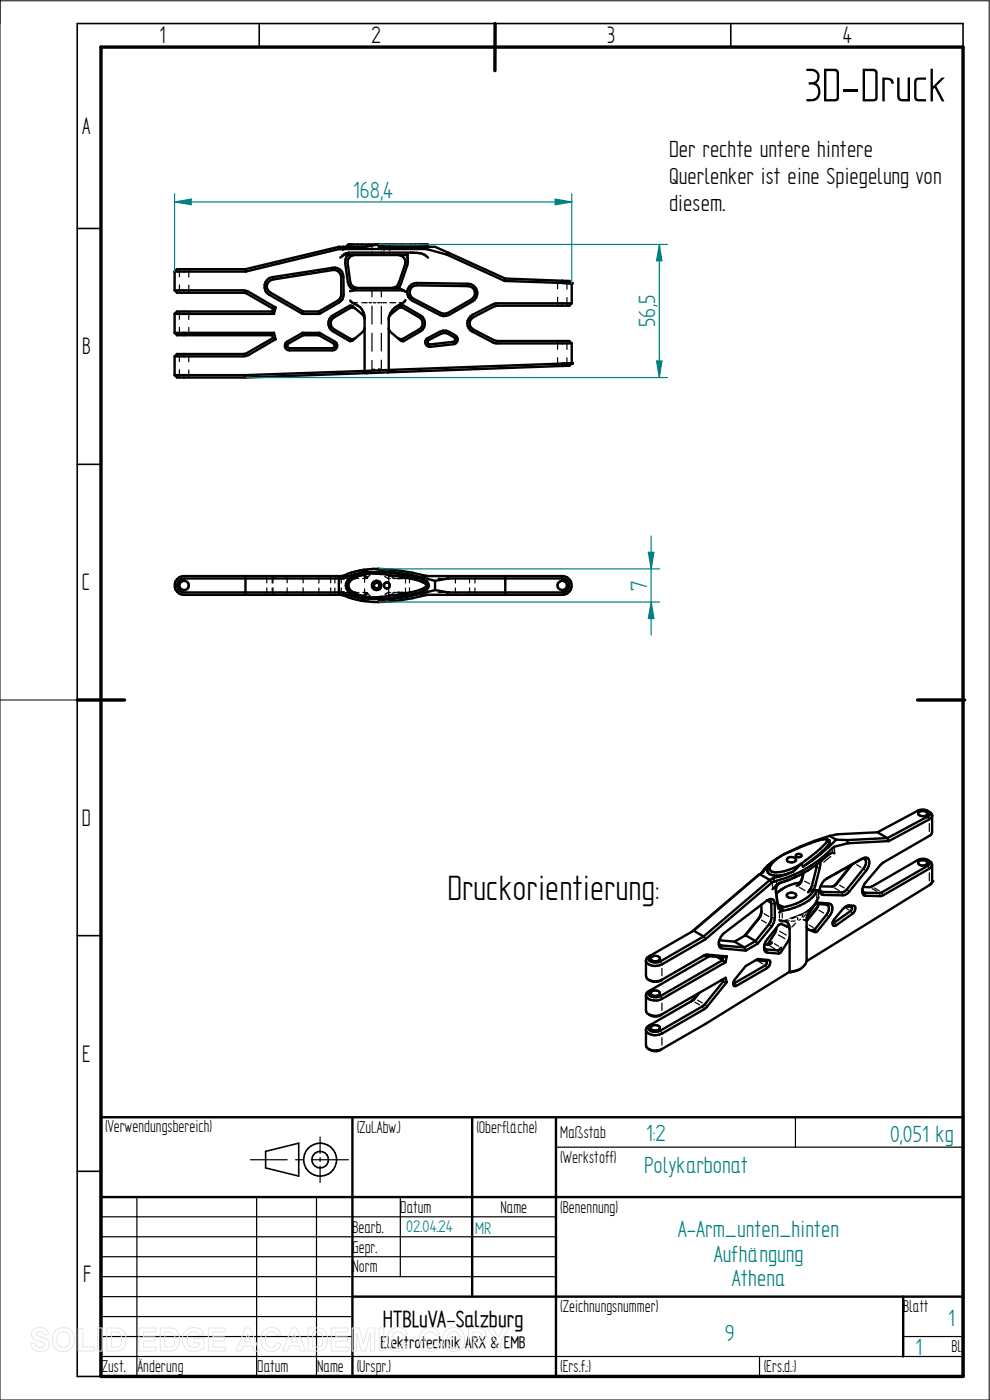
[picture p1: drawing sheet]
<svg xmlns="http://www.w3.org/2000/svg" width="210mm" height="297mm" viewBox="0 0 210 297" stroke-linecap="round" stroke-linejoin="round" font-family="sans-serif">
<path d="M0 0v297h209.8v-296.8h-209.8M0 148.5h16.4" fill="none" stroke="#000" stroke-width=".21"/>
<g fill="none" stroke="#000" stroke-width=".34">
<path d="M55 5v5M105 5v5M155 5v5M204.3 10v-5h-187.9v287h5M16.4 48.5h5M16.4 98.5h5M16.4 148.5h5M16.4 198.5h5M16.4 248.5h5M56.3 244.3l7.1-1.8v7l-7.1-1.7z"/>
<circle cx="67.9" cy="246" r="3.5"/>
<circle cx="67.9" cy="246" r="1.76"/>
</g>
<path d="M21.4 10h182.9v282h-182.9zM105 5v10M16.4 148.5h10M194.6 148.5h10" fill="none" stroke="#000" stroke-width=".72"/>
<g fill="none" stroke="#000" stroke-width=".51">
<path d="M37 57.6h15.1M37 57.6v4M52.1 57.1h-14.6l-.5 .5M52.1 57.1v.5M71.9 52.4l-19.8 4.7M71.9 52.4l.1 .4M71.9 52.4h5.5M72 52.8l-19.9 4.8M72 52.8l.7 .1M72.7 52.9l17.5-.1 4.6 1.2M72.9 52.4l-.2 .5M73.7 53.7l-.4 1.4-.1 .8 .6 4 .6 1.1 .6 .4-.7 .4 .7-.2h10.3l.7 .2-1.4-.7-9.5-.1"/>
<path d="M73.7 54.1h12.7l.1-.4-.1 2.6-1.4 3.9-.2 .6-.5 .3M73.7 53.7l-1.5 1M73.7 53.7l.3-.1h13.5a3.8 3.8 0 0 1 3.3 1.1M73.9 51.9l-.5 .5M74 51.9h16.5l.5 .5M75.2 54.1a1.52 1.52 0 0 0-1.5 1.7l.6 4a1.56 1.56 0 0 0 1.5 1.3M79.9 51.9l-2.4 .5 2.8-.5v.5h12l2.9 1.2M84.5 54.1a1.52 1.52 0 0 1 1.4 2l-1.3 4a1.41 1.41 0 0 1-1.5 1M94.8 54l12.3 5.6M95.2 53.6l12 5.5M95.2 53.6l-.4 .4M107.1 59.6l12.2 .4"/>
<path d="M107.2 59.1l12.1 .5M107.2 59.1l-.1 .5M119.3 59.6h1.5l.5 .5v4.2M119.3 59.6v.4M37 70.6h21.1M37 66.6h21.1M37 79.6h15M37 61.6l15.2 .1 6.3 3.5M37 61.6l.5 .5h14.5l5.9 3.4M37 70.6l.5 .5h20.2M37 79.6l.5 .5h14.6M37 66.6v4"/>
<path d="M37 75.6v4M52 79.6l.1 .5M57.7 66.1h-20.2l-.5 .5M57.7 71.1l.2 .6M57.7 66.1l.4 .5M57.9 65.5l-.2 .6M57.9 71.7l-5.9 3.4h-14.5l-.5 .5M57.9 71.7l.6 .3M58.1 70.6l.4 1.4M58.1 70.6l-.4 .5M58.5 72l-6.3 3.5-15.2 .1M58.5 65.2l-.4 1.4"/>
<path d="M58.5 65.2l-.6 .3M64.2 70.6h3.6M64.2 66.6h3.6M64.2 66.6l-7.1-4.1a2.01 2.01 0 0 1-1-2.1 2.01 2.01 0 0 1 1.7-1.6l12.8-2a1.92 1.92 0 0 1 2.3 2v3.7a1.87 1.87 0 0 1-1 1.7l-4.1 2.4M64.2 70.6l-3.3 1.9a1 1 0 0 0-.5 1.1 1 1 0 0 0 1 .7h9.1a1 1 0 0 0 1-.7 1 1 0 0 0-.5-1.1l-3.2-1.9M64.2 70.6l.1 .5M64.3 66.1h3.3M64.3 71.1h3.3M64.3 71.1l-3.1 1.8-.3 .6 .5 .4h9.1l.5-.4-.2-.6-3.2-1.8M64.3 66.1l-6.9-4a1.47 1.47 0 0 1-.8-1.6 1.47 1.47 0 0 1 1.3-1.2l12.8-2a1.57 1.57 0 0 1 1.7 1.5v3.7l-.3 1-4.5 2.6M64.3 66.1l-.1 .5M67.6 66.1l.2 .5"/>
<path d="M67.8 70.6l-.2 .5M74.3 63.8l1.1 .7a3.1 3.1 0 0 1 1.9 3.1M75.4 65.5l-.9-.3-3.6 2.1a1.47 1.47 0 0 0 0 2.6l3.6 2.1 .9-.3M77.3 67.6l-.3-.8-2.1-1.8-.6-.2-3.6 2.1a1.97 1.97 0 0 0 0 3.4l3.6 2.1 .6-.2 2.1-1.8 .3-.8M77.3 78.7l-25.3 .9M77.3 67.6v11.1M77.3 78.7l.1 .3M77.5 78.9l.1 .1M77.7 79l.1 .2M77.8 79.2l-25.7 .9M82.5 78.5l-5.2 .2M82.5 78.5l-.2 .5"/>
<path d="M82.5 67.2l.3-.4 2.1-1.8 .6-.2 3.7 2.1a1.97 1.97 0 0 1 0 3.4l-3.7 2.1-.6-.2-2.1-1.8-.3-.8M82.5 67.2v11.3M84.4 65.4l.4-.2h.5l3.6 2.1a1.47 1.47 0 0 1 0 2.6l-3.6 2.1-.9-.2M86 63.7l-.3 .4-.9 .5a4 4 0 0 0-2.3 2.6M86.9 60.7l.9-.6 .6-.1 10.9 .2a2.01 2.01 0 0 1 1.9 1.5 2.01 2.01 0 0 1-.9 2.2l-5 2.9-1.3 .3-6.5-3.3a2 2 0 0 1-.6-3.1zM87.5 60.8l.9-.3 10.9 .2a1.5 1.5 0 0 1 1.4 1.1 1.5 1.5 0 0 1-.7 1.7l-5 2.9-.9 .1-6.4-3.1a1.53 1.53 0 0 1-.2-2.6zM90.5 71.9l3.5-1.8a3.8 3.8 0 0 1 3.1 1.7 1.03 1.03 0 0 1-.9 1.2l-4.9 .6a1 1 0 0 1-1-.6 1 1 0 0 1 .2-1.1zM90.8 72.3l3.3-1.6a3.4 3.4 0 0 1 2.5 1.1v.3l-.5 .4-4.8 .6a.5 .5 0 0 1-.5-.8zM119.3 60l1.9 .1M119.3 77.1v.5M119.3 77.6l-41.5 1.6M119.3 77.1l-36.8 1.4"/>
<path d="M121 77.1h-1.7M121.1 77.1h.1M121.3 64.3l-16.3 .1-4.8 2.4a2.02 2.02 0 0 0 0 3.6l4.8 2.4 16.3 .1M121.3 72.9v4.2l-.5 .5h-1.5M121.3 64.3l-.5 .6h-15.3l-.7 .1-4.3 2.3a1.49 1.49 0 0 0-.9 1.3 1.49 1.49 0 0 0 .9 1.3l4.3 2.3 .7 .1h15.3l.5 .6M52.1 122.2v4M72 122.2v4M72.8 122.2h-33.8a1.99 1.99 0 0 0-1.9 2 1.99 1.99 0 0 0 1.9 2l33.7 .1M72.8 122.2a18.2 18.2 0 0 1 9.7-1.4l5 .7 3.3 .7h28.5M72.8 122.2l.1 .5M72.9 122.7h-33.9a1.48 1.48 0 0 0-1.4 1.5 1.48 1.48 0 0 0 1.4 1.5h33.9M72.9 122.7l2.1-.8 2.4-.5a4.9 4.9 0 0 0-4 2.4 2.58 2.58 0 0 0 2.2 2.7l1.8 .5-2.4-.5-2.1-.8"/>
<path d="M72.9 125.7l-.2 .6M77.5 121.3l2.4 .3M79.5 123.7a.65 .65 0 0 0-.2 .7 .65 .65 0 0 0 .6 .4M79.9 121.6a7.8 7.8 0 0 0-5.6 1.7 1.43 1.43 0 0 0 .7 2.4l1.8 .7 3.1 .4M79.9 121.6l.4 .1M79.9 123.6l-.4 .1M79.9 126.8l-2.4 .2M80.3 126.7l-.4 .1M80.3 126.7v.5M80.3 121.2a40.5 40.5 0 0 1 12 2M80.3 121.2l5.3 .8 3.4 .7a2.07 2.07 0 0 1 2 1.5l-.2 .5-.5 .4-2 .8-2.7 .5-5.3 .8M80.3 121.2v.5l5 .7 3.7 .8a1.69 1.69 0 0 1 1.4 .8v.4a1.69 1.69 0 0 1-1.4 .8l-3.7 .8-5 .7"/>
<path d="M92.3 125.2l2.9 .5M92.3 123.2v2M92.3 125.2a40.5 40.5 0 0 1-12 2M94.8 122.2l.4 .5M95.2 125.7h24.1M95.2 122.7h24.1M95.2 125.7l-.4 .5M95.2 122.7l-2.9 .5M107.1 122.2l.1 .5v3l-.1 .5M119.3 122.2v.5M119.3 125.7v.5M119.3 122.7a1.48 1.48 0 0 1 1.5 1.5 1.48 1.48 0 0 1-1.5 1.5"/>
<path d="M119.3 122.2a1.99 1.99 0 0 1 2 2 1.99 1.99 0 0 1-2 2M119.3 126.2h-28.5a34.6 34.6 0 0 1-14.3 1.2l-3.8-1.1M175.5 178.2l-.3 .7-1.1 1.1-4.1 3.3M176 177.3l1.4 .8M176 177.3l-3.2 1.1-3.2 1.3-3.1 1.4M177.4 178.1l2.3 .1M177.4 178.1a35.8 35.8 0 0 1-7.1 5.8M179.7 178.2l.1 .7M179.8 178.9l-2.8 .7a28.1 28.1 0 0 1-12.7 7.4M186.1 176.6l2.2 1.2M186.1 176.6l-8.5 .4-1.6 .3M186.1 176.6l8.6-4.6a2.29 2.29 0 0 1 3 .9v3.6l-.2 .6-10.1 5.9-.6 .5-3.5 4.1a1.88 1.88 0 0 0 0 2.4l3.5 .1 .6-.2 9.7-5.6a.85 .85 0 0 0 .6-.8 .85 .85 0 0 0-.6-.8l-.3-.2"/>
<path d="M188.3 177.8l.3 .6M188.3 177.8l-8.6 .4M188.6 178.4l-8.8 .5M194.9 172.3a1.23 1.23 0 0 1 1.8 .3 1.16 1.16 0 0 1-1.9 .1zM196.8 173.2l-8.5 4.6M196.8 173.2l.3 .6M197 172.2l.2 .3v.3l-.4 .4M197.1 173.8l-8.5 4.6M197.7 173.1l-.2 .5-.4 .2M147.2 197.4l2.1 1.3M147.2 197.4l-9.2 5.3M149.3 198.7l-9.2 5.3a2.07 2.07 0 0 1-2.5-.4l-.1-.3 .5-.6"/>
<path d="M149.3 198.7l.3 .6M149.6 199.3l-9.2 5.3a2.84 2.84 0 0 1-3.3-.4 1.06 1.06 0 0 1 .9-1.5M152.5 200l.1 .3 .4 .3 4.9 .4M152.6 199.5l3.2 .3M155.8 199.8l2.1 1.2M158.2 198.4l2.1 1.2M158.2 198.4l-2.4 1.4M160.3 199.6l-2.4 1.4M160.3 199.6l.4 .6M161.2 185.5l-14.4 12.1M161.2 185.5l2.1 1.2M161.2 185.5l-14 11.9"/>
<path d="M161.2 185.5l.7-.5 .6-.9 1.6-1.5-.7 .7a1.27 1.27 0 0 0-.1 2.2 5.8 5.8 0 0 0 4.8-.5l-2.7 1-1.4 .3M161.5 191.9a3.5 3.5 0 0 1-.5 3l-2.8 3.5M161.5 193.2l-.3 1.2-3.3 4.2M162.7 191.1l-9 6.8a2.81 2.81 0 0 0-1.1 2.9l.3 .3 .3 .1 5 .5M162.7 191.1a.95 .95 0 0 1 1.6 .2l.1 3.4-.2 1-.5 .9-3 3.6M162.7 191.1l.4-.1 .5 .3v3.9l-.5 .9-2.8 3.5M163.3 186.7l-14 12M163.3 186.7l.4 .6M163.7 187.3l-14.1 12M163.7 199.9l-.4 .5h-1.1M164 186.3l-.7 .4M164 186.3l.3 .7"/>
<path d="M164.3 187l-.6 .3M164.6 188.8l.4 3a.7 .7 0 0 0 1.1 .5M164.7 196.9l-.3 1-1.6 2.5M164.9 182.1a10.2 10.2 0 0 0-3.5 3.2M165 182l-.9 .8a1.64 1.64 0 0 0-.7 1.8l.4 .4a8.2 8.2 0 0 0 5.9-1.6M165.2 187.5a2.03 2.03 0 0 0-.6 1.7l.5 3.5 .7 .3-.4 .6 .2-.2a13.3 13.3 0 0 0 7-3.3l.7-1M165.2 187.5l-.4 .2-.9 .9M165.4 195.2l.2 .2a1.53 1.53 0 0 1 1.9 1.7M165.6 192.5l.1 .1M166.1 181.4l-1.9 1.2M166.1 181.4l-.6 .3M166.1 188.5l-1.4 1"/>
<path d="M166.4 181.2l-.3 .2M166.4 181.2a42.9 42.9 0 0 1 8.5-3.2 .83 .83 0 0 1 1 .9l-.9 1.1-4.7 3.9M166.4 181.2l-.1 .1M167 182.2a1.27 1.27 0 0 1 1.9 .1 1.06 1.06 0 0 1-1 .7 1.06 1.06 0 0 1-1-.6zM167.1 189.6a1.24 1.24 0 0 1 1.8 .3 1.2 1.2 0 0 1-2 .2zM167.5 197.1l-.2-.5-1.5-.6-.6 .2-2.8 3.5-.3 1.1M167.5 198.8l-.2 .8-1.7 2.5-.4 .2-2.4-.2a.98 .98 0 0 1-.7-1.3M167.5 197.1v9.1M168.9 181.4a.6 .6 0 0 1 .6-.3 .6 .6 0 0 1 .5 .6 .61 .61 0 0 1-.7 .2 .61 .61 0 0 1-.4-.5zM169.7 187.2l-.3 .3M169.7 187.2a8.8 8.8 0 0 0-5 2.4M170 183.3l-1.8 1.7 1.5-1.6"/>
<path d="M170 183.3l-.3 .1M170 183.3l.3 .6M170.4 185.3l-.5 1.6-.2 .3M170.5 185.2a3.2 3.2 0 0 1-1.1 2.6l-.4 .1M170.6 185.1a24.5 24.5 0 0 1-5.3 2.3M171.2 194.7l2-3.2 2.7 .2a1.4 1.4 0 0 1 .3 2.3l-3.1 3.7-1.7-.5-.3-.5M171.2 194.7l-.1 9.2M171.8 193l-.6 1.7M172.6 188.8l1.1 .1h-.3M172.6 188.8a6.4 6.4 0 0 1-3.6 2.8l-3.3 1M173 191.7l2.3 .2a1.3 1.3 0 0 1 0 2.2l-2.3 2.9-.5 .3-.5 .1M173.3 183.3l-1 4.5-.9 1.5"/>
<path d="M173.6 191.8l-.2 .6-2.3 2.9M173.7 190.3a6.1 6.1 0 0 1-2.3 3M173.7 191.8l-.5 1-2.1 2.7M174.2 182.6l-.2 .5-.1 1-1 3.9-.2 .6-.5 .5 .4-.3M175.3 186.4a2.82 2.82 0 0 0-1.2 3.2l.6 .3h4.6l.9-.8 3.5-4.4a2.16 2.16 0 0 0 .4-2.6l-.7-.2-.4 .2-7.8 4.4M177 181l-.4-.1-.7 .4a27.1 27.1 0 0 1-10.7 6.2M178.8 192.8a2 2 0 0 1 2.6-.5 1.31 1.31 0 0 1-.6 1.5l-3.4 2.5-.5 .1a.92 .92 0 0 1 .1-1.4zM179.3 192.4h1.3l.2 .3-.3 .6-3.5 2.4-.2 .1-.2-.1M180.6 183.5l-3.8 4.5M180.8 183.3l-3.6 4.5-.7 .3-2.4-.1M182.7 182.3a.76 .76 0 0 1 .9 .2 .76 .76 0 0 1 0 .9l-.4 .9-3.5 4.4-.7 .5h-4.5l-.5-.2-.1-.4M183 188.2l2-.1 9.7-5.6a1.93 1.93 0 0 1 2.5 .3l-.1 .6-.3 .3-9.7 5.6-.5 .1h-3.1l-.5-.3-.1-.3"/>
<path d="M194.9 182.7a1.18 1.18 0 0 1 1.8 .3 1.05 1.05 0 0 1-1 .7 1.05 1.05 0 0 1-.9-.8zM197.7 183.5v3.6l-.3 .5-26.3 16.3M137 211.1v3.3a1.96 1.96 0 0 0 2.4 1.1l1-.3M137 203.8v3.2a1.86 1.86 0 0 0 2.4 1.2l1-.3M137 218.5v3.2a1.89 1.89 0 0 0 2.4 1.1l1-.3M137.6 207.9l1.2 .4 .9-.1 .7-.3M137.6 215.2a2.35 2.35 0 0 0 2.8 0M138 217.4a1.15 1.15 0 0 0-1 1.1M138.1 203.1a1.33 1.33 0 0 1 1.9 .1v.3a1.26 1.26 0 0 1-2-.1zM138.2 210.4a1.18 1.18 0 0 1 1.8 .3 1.05 1.05 0 0 1-1 .6 1.05 1.05 0 0 1-1-.7zM138.2 217.7a1.18 1.18 0 0 1 1.8 .4 1.16 1.16 0 0 1-2 .1zM148.1 210.8l-1.6 1.7"/>
<path d="M148.4 210.6l-1.5 1.7-8.9 5.1M149 202.9l.5-.1 3.9 .3M150.5 202.9l-12.5 7.2M152.1 203l1.2 .7M153 207.9l.4 .3M153.3 203.7l-13.2 7.6a2.07 2.07 0 0 1-2.5-.4l-.1-.2 .5-.6M153.3 207.8l.1 .4M153.3 203.7l.6 .4M153.4 203.1l-.1 .6M153.4 208.2l-4.1 5.1-9.2 5.4a1.93 1.93 0 0 1-2.5-.4l-.1-.3 .5-.6M153.4 208.2l.8 .2M153.9 204.1l-13.5 7.8a2.84 2.84 0 0 1-3.3-.4 1.02 1.02 0 0 1 .9-1.4"/>
<path d="M154.2 208.4l-4.5 5.5-9.3 5.4a2.84 2.84 0 0 1-3.3-.4l-.1-.4M154.2 208.4l-.3-1-13.5 7.8M154.2 202.9l-4.5-.3-9.3 5.3M154.2 202.9l-.3 1.2M154.2 202.9l-.8 .2M157.9 201l.3 .7M158.2 204.9l2.5-1.4 2.6 .3a1.29 1.29 0 0 1-.6 1.6l-6.4 3.7-.6 .1a1.06 1.06 0 0 1 .2-1.4zM160.3 203.7l2.2 .2 .2 .4-.4 .5-6.4 3.7-.3-.1M160.7 200.2l-2.5 1.5M162.1 200.8l.2 .5 .3 .1 2.4 .2 .7-.6M167.4 206.2h.2M167.5 206.2l-17.9 11.1-9.2 5.2"/>
<path d="M169.4 205.7l-1.9 .5M169.5 205.7l-1.8 .5M169.8 205.5l-.3 .2M171.1 203.9a2.92 2.92 0 0 1-1.7 1.8M21.4 237h182.9v55h-182.9zM74.8 237v55M100.2 237v38.1M117.9 237v55M137.6 222.5a2.35 2.35 0 0 0 2.8 0M21.4 254h182.9M74.8 275.1h129.5M191.6 275.1v12.7"/>
<circle cx="39.1" cy="124.2" r=".98"/>
<circle cx="79.9" cy="124.2" r=".62"/>
<circle cx="79.9" cy="124.2" r=".98"/>
<circle cx="82" cy="124.2" r=".63"/>
<circle cx="119.3" cy="124.2" r=".98"/>
</g>
<g fill="none" stroke="#000" stroke-width=".25">
<path d="M38.1 57.1v1.6M40 57.1v1.7M72.2 52.8h.1M72.4 52.8l.2 .1M72.6 54l-.1 .1M72.7 52.9h.2M72.8 52.8h.1M72.8 52.7v.1M72.9 52.4v.1M73 52.8h.1M73.1 53.7l-.3 .2M73.2 52.8h.1"/>
<path d="M73.3 53.6h.1M73.4 54.9l-.1 .2M73.6 54.4h.1M73.6 53.6h.2M73.6 54.4l-.2 .3M73.7 54.1h.1M73.7 54.1v.2M73.8 53.6v.2M73.9 54.1h.1M73.9 54v.1M74 53.6h.1M77.9 52.2l-.4 .2"/>
<path d="M78.9 51.9v.7M78.9 53.3v.8M79 52l-.7 .2M79.9 51.9h-.4M80.3 51.9v.1M80.3 52.2v.2M80.9 51.9v.7M80.9 53.4v.7M81.3 51.9v.3M81.3 52.5v.3M81.4 51.9v.3M81.4 52.5v.7"/>
<path d="M81.4 53.7v.4M82.7 51.9v.3M82.7 52.6v.7M82.7 53.7v.4M82.8 51.9v.3M82.8 52.5v.3M107.1 59.4v.2M107.2 59.1v.1M118.3 59.5v1.8M119.3 59.6v.1M119.3 59.9v.1M120.3 59.6v1.7"/>
<path d="M38.1 60.5v1.6M38.1 66.1v1.6M38.1 69.4v1.7M38.1 75.1v1.6M38.1 78.4v1.7M40 60.5v1.6M40 66.1v1.7M40 69.5v1.6M40 75.1v1.7M40 78.5v1.6M74.3 64l.2 .1M74.4 61.7l-.1 .1"/>
<path d="M74.5 64.1l.3 .2M74.8 61.6h-.2M74.8 64.1l1.1 .1M75 61.4l-.1 .1M75.1 64.4l.3 .1M75.1 61.1h.1M76.4 65.2l.2 .3M76.8 64.2h1.1M76.9 65.9l.3 .7M77.3 67.1v.5M77.3 78.7h.1M77.4 78.9v.1"/>
<path d="M78.3 64.2h.6M78.9 76.5v1.9h.6M78.9 61.1v1.9M78.9 64.9v3.8M78.9 70.7v3.8M79.2 64.2h.6M79.2 78.4v.2M79.2 78.9l.1 .2M79.5 78.4v.2M79.5 78.9v.2M80.1 64.2h.4M80.3 78.3v.2"/>
<path d="M80.3 78.8v.3M80.5 78.3v.3M80.5 78.9v.2M80.7 64.2h.3M80.9 76.4v1.9h-.7M80.9 61.1v1.9M80.9 65v3.7M80.9 70.7v3.8M81.2 64.2h.8M82.3 78.9v.1M82.5 78.5l-.1 .2M82.7 64.2h1.2"/>
<path d="M84.5 64.8l-.2 .1M84.6 61.1l.4 .2M84.8 64.6h.1M84.8 64.6l-.1 .1M85.2 64.4l-.2 .1M85.3 61.5l.4 .2M85.3 64.2h-.6M85.5 64.2l.2-.1-.3 .2M85.9 64h.1l-.1 .1M85.9 61.8h.1M118.3 63.1v1.8M118.3 72.3v1.8"/>
<path d="M118.3 75.9v1.8M120.3 63.1v1.8M120.3 72.3v1.8M120.3 75.9v1.7M52 122.6l.1 .1M52 122.2v.2M52 126.1v.1M52.1 125.7l-.1 .2M56.1 122.2l.1 .1M56.3 126l-.2 .2M56.4 122.6l.2 .1v1M56.6 124.7v1l-.1 .2"/>
<path d="M57.7 124.8v.9l.2 .2M57.8 122.6l-.1 1.1M57.9 124.7v1l.2 .2M58 126.1l.1 .1M58 122.6l-.1 .1v1M58.1 122.2l-.1 .2M58.3 126.1l.2 .1M58.5 122.2l-.2 .2M60.4 122.2l.1 .1M60.6 126l-.2 .2M60.7 122.6l.2 .1v1M60.9 124.7v1l-.1 .2"/>
<path d="M64.2 122.2v.2M64.2 126.1v.1M64.3 122.6v1.1M64.3 124.7v1.2M67.6 124.8l.1 1.1M67.7 122.6l-.1 1.1M67.7 126.1l.1 .1M67.8 122.2l-.1 .1M69.6 122.2l.2 .1M69.8 126l-.2 .2M70 122.6l.1 .1v1M70.1 124.7v1l-.1 .2"/>
<path d="M71 124.8v.9l.2 .2M71.2 122.6l-.2 .1v1M71.4 126.1l.1 .1M71.5 122.2l-.1 .2M72.2 126.2h.4M72.4 124.8v.9l.2 .2M72.5 122.2h.3M72.5 122.6l-.1 .1v1M72.8 126.1l.1 .1M72.9 125.7h.3M72.9 122.7h.2M72.9 122.2l-.2 .2"/>
<path d="M73 126.2h.4M73.2 122.2h.3M73.2 122.2l.2 .1M73.3 126.2h.1M73.4 126l-.2 .2M73.4 122.7h.8M73.5 126.3h.1M73.5 125.7h.7M73.5 122.2h.1M73.6 126.4h.1M73.6 122.6l.1 .1v1M73.6 126.4l.1 .2"/>
<path d="M73.7 126.2h.5M73.7 122.1h.1M73.7 124.7v1l-.1 .2M73.7 122.2h.4M73.8 121.9h.1M73.8 122l-.1 .1M73.9 126.2h.1M73.9 122.2h.1M73.9 122.1v.1M73.9 126.2l-.1 .1M73.9 122.2l.2 .1M74 122.2h.1"/>
<path d="M74.1 126.3h.1M74.1 122.1h.1M74.3 126.3h.1M74.3 125.7h.1M74.3 122.7h.1M74.3 126.2h.2M74.4 122.5l.4 .1M74.5 122.8h.3M74.5 122.1l-.2 .1M74.5 122.2h.6M74.6 126.2h.5M74.6 125.8l-.4 .2"/>
<path d="M74.8 125.7h.4M74.8 126.3l.9 .4M74.8 125.6l-.4 .1M75 126.2h.1M75 122.2h.1M75 122.7h.2h-.5M75.1 126.2h.1M75.1 122.2h.1M75.1 125.8v.1M75.1 122.8h.3M75.1 125.9h.1M75.1 122.5h.1"/>
<path d="M75.1 125.9l.8 .3M75.1 122.5v.1M75.1 125.6h.3M75.2 125.7h.1M75.2 126.2h.5M75.2 122.2h.4M75.2 125.7h-.3M75.3 122.7h.1M75.4 125.7h.1M75.4 126.2h.1M75.4 122.7h.1M75.4 122.7h.7"/>
<path d="M75.5 126.2h.1M75.5 122.7h-.1M75.6 125.7l.2 .1M75.7 121.7l-.9 .4M75.7 122.6h.1M75.9 122.1l-.8 .4M76 122.2h.6M76.1 126.2h.6M76.2 125.7h-.7M76.6 127l1.5 .5M76.7 126.5l1.5 .5M76.7 127h.7"/>
<path d="M76.9 122.7h.7M77 125.7h.6M77 122.2h.3M77 126.2h.3M77.2 121.4l-.6 .1M77.3 122.2h.1M77.3 122.2v1.3M77.3 124.9v1.3M77.3 126.2l.1 .1M77.3 126.2l.4 .2M77.4 126h.1M77.4 122.4v.1"/>
<path d="M77.4 125.9h.1M77.4 126.1h.1M77.4 122.3h.1M77.5 126.1h.1M77.5 122.3h.1M77.6 122.3h.1M77.6 122l-.3 .2M77.6 126.1h.1M77.6 122.7h.1M77.7 125.7h.1M77.7 122.4h.1M77.7 126h.1"/>
<path d="M77.7 122.7h.1M77.8 125.8h.1M77.8 122.4h.1M77.8 122.6h.1M77.8 125.9h.1M77.8 122.5h.1M77.8 125.9l.7 .5M77.9 126.6l.5 .2M78.1 127.1l1.2 .1M78.1 120.9l-1.6 .5M78.3 121.4l-1.5 .4M78.3 121.6l-.5 .3"/>
<path d="M78.5 122.1l-.7 .4M78.6 126.9h.1M78.7 127l.4 .1M79 127.1l.8 .1M79 127.6l.8 .1M79.1 121.2l-1.2 .1M79.1 121.4l-.5 .1M79.2 121.2h.1M79.3 121.8l1.5 .2M79.4 127.1h.3M79.7 121.3h-.4M79.8 121.2h.5"/>
<path d="M79.8 127.1h.4M79.8 121.2h-.6M79.8 120.7l-.8 .1M79.9 124.8h.1M79.9 123.6h.1M79.9 123.6l.2 .1M79.9 121.3l.6 .1M80 124.8h-.1M80.1 127.2h.5M80.3 124.7h.1M80.4 123.8h.1M80.4 123.8l.1 .4"/>
<path d="M80.4 124.5l-.2 .2M80.5 127l-.4 .1M80.9 126.4l-1.6 .2M80.9 121.5l.8 .3M81 121.2l.7 .1M81.1 120.7l.7 .1M81.3 124.4a.75 .75 0 0 1 .6-1 .75 .75 0 0 1 .9 .8 .75 .75 0 0 1-.9 .7M81.6 127.2h-.6M81.6 122.3l.7 .4M81.7 126.1h.1M81.7 126.7l-.8 .3M81.7 121.8h.1"/>
<path d="M81.8 127.6l-.7 .1M82.1 122l.4 .2M82.3 121.4h.1M82.3 125.7h.5M82.3 122.7h.5M82.3 121.4l1.2 .3M82.3 125.7l-.6 .4M82.3 125.7v.2M82.3 122.6v.1M82.4 126.1l.1 .1M82.5 122.2h.1M82.5 126.2h.1"/>
<path d="M82.5 122.2v1.3M82.5 124.9v1.3M82.5 126.2l-.4 .2M82.5 122.2l-.1 .2M82.5 126.2h.3M82.5 122.2h.2M82.5 120.9l1.4 .4M83 122.2h.4M83 126.2h.5M83.1 125.9h.1M83.1 122.5l.2 .1M83.4 122.7h.7"/>
<path d="M83.4 125.7h.7M83.4 126.7l-1.1 .3M83.4 122.6l.3 .1M83.6 125.7l-.2 .1M83.7 122.2h.5M83.8 126.2h.4M83.8 122.7h.1M83.9 125.7h-.1M83.9 127l-1.3 .5M84.1 121.9h.1M84.1 121.9l.5 .3M84.3 125.7h.7"/>
<path d="M84.3 122.7h.7M84.4 125.6h.3M84.4 122.8h.3M84.5 122.2h.3M84.5 125.7h.3M84.5 126.2h.3M84.6 126.2l-.5 .3M84.6 121.7l.8 .3M84.8 122.2h.1M84.8 125.7h.1M84.9 122.6l-.4 .1M85 122.2h.5"/>
<path d="M85 125.6h.3M85 126.2h.1M85 126.2h.5M85.2 125.9l.6 .3M85.3 125.6h.1M85.3 126.4l-.6 .3M85.3 122.7l-.3 .1M85.5 125.7h.8M85.5 122.7h.8M85.6 122.1l.2 .1M85.7 126.2l-.2 .1M85.8 122.2l-.6 .3"/>
<path d="M86 126.2h2M86 122.2h1.9M86 126.2h-.1M86 124.8v.9l.2 .2M86.1 121.8h.1M86.1 126.4l.3 .2M86.1 122.6l-.1 .1v1M86.2 121.8h.1M86.3 126.6h.1M86.3 121.8h.1M86.4 126.1l.1 .1M86.4 126.6v.1"/>
<path d="M86.4 121.8l-.3 .2M86.4 122.2l.1 .1M86.4 126.7h.1M86.4 121.8v.1M86.4 126.4v.3M86.4 121.7v.1M86.5 126.2h.1M86.5 121.7h.1M86.5 122.2h.1M86.5 126.8v.2M86.5 121.5h.1M86.5 122.1v.1"/>
<path d="M86.5 122.2l-.1 .2M86.6 126l-.2 .2M86.6 122.7h.7M86.7 125.7h.7M86.7 122.6l.2 .1v1M86.9 124.7v1l-.2 .2M87.9 122.7h2.7M87.9 125.7h2.8M89.4 122.2h1.4M89.4 126.2h1.4M89.7 124.8v.9l.1 .2M89.8 122.6l-.1 .1v1"/>
<path d="M90 126.1l.2 .1M90.2 122.2l-.2 .2M90.2 122.2l.1 .1M90.4 126l-.2 .2M90.6 122.6l.1 .1v1M90.7 124.7v1l-.1 .2M92.9 122.7h2.3M93 125.7h2.2M96.6 124.8v.9l.2 .2M96.7 122.6l-.1 .1v1M96.9 126.1l.2 .1M97.1 122.2l-.2 .2"/>
<path d="M99.1 122.2l.2 .1M99.3 126l-.2 .2M99.4 122.6l.2 .1v1M99.6 124.7v1l-.1 .2M100.8 124.8v.9l.1 .2M100.9 122.6l-.1 .1v1M101.1 126.1l.2 .1M101.3 122.2l-.2 .2M119.3 122.7h.1M119.3 122.2v.2M119.3 122.6v.1M119.3 125.7v.2"/>
<path d="M119.3 126.1v.1M119.3 125.7h.1M197.1 174.7v1.7M161 194.9h-.2M161.5 195.2l1.1 .6M162.1 193.8l1 .6M162.9 191.3l.4 .3M163.2 196.2l.3 .2M163.5 200l-.3 .1M163.9 194.7h.3M163.9 191.7h.3M163.9 187.5v.7"/>
<path d="M164.2 182.6h.1M164.4 188.6h-.4M164.6 188.9v.2M164.8 187.1v.4M165 191.9v.2M165.1 198.3l1.4 .8M165.3 191.8l.5 .3M165.4 194v.8M165.4 197.6l1.4 .8M165.5 187.3l-.2 .1M165.5 195.2h.3M165.7 192.7v.2"/>
<path d="M165.8 192.4l-.2 .1M165.8 192.7v.2M165.9 193.8v.9M165.9 195.2l-.1 .2M166 192.4l-.2 .1M166.1 196.3l.9 .5M167 195.2l-.7 .1M167.1 195.2l-.6 .1M167.2 195.5h-.2M167.4 195.2l-.1 .2M168.1 185h.1M168.7 195.4l-.9 .1"/>
<path d="M168.8 195.8l-.8 .9M168.9 194.6l-1 .3M169.2 194.7v.4M169.3 187.6l-.2 .2M169.6 188.3l1.2 .6M169.8 187.1l-.1 .3M169.8 195l-.3 .2M170.1 186.3v.3M170.3 194l-.6 .2M170.4 195.1h.1M170.4 195.1l.2 .1M170.4 194.1l-.2 .5"/>
<path d="M170.7 195.2h.1M170.7 186.9l1 .6M170.8 195.3h.1M171 193.9l-.6 .7M171.2 193.4l-.4 .2M171.3 197.1l.1 .1M171.4 196.9l.4 .3M171.6 196.3l.9 .5M171.6 193.2l-.2 .2M171.7 193.1l-.2 .3M172 189.1l-.4 .2M172.3 197.4l.3 .3"/>
<path d="M172.3 192.3a9.5 9.5 0 0 1-4.7 2.5M172.5 187.9h.3M172.5 188.6l-.5 .1M172.9 183.8l.2 .1M172.9 197.3l.3 .2M173.2 192.8l-.2 .1M173.3 189.6v.9M173.3 191.1l-.1 .1M173.4 191.5l-.2 .1M173.4 184l.3 .1M173.6 190.5l-.2 .3M173.7 189.3v.7"/>
<path d="M173.7 193.1l1.1 .6M174.2 189.1h.2M174.5 189.4l.1 .3M175.3 186.4h.1M175.5 194.2l.2 .2M175.7 191.8l-.2 .1M176.2 181.7l-1.4 1.2M176.7 180.1v.5M176.8 195.6l.1 .1M177 188.4l1.1 .6M177 180v.7M177.1 195.9l.2 .2"/>
<path d="M177.5 187.5h-.1M178.1 187.8l1 .6M178.7 189.5l.1 .2M179.5 192.7l.6 .3M179.8 188.8l.2 .2M180 192.2l-.2 .1M180.6 193.4l.2 .3M180.9 192.2l-.2 .2M181.7 183.4l1 .6M182.9 182.2h-.1M183.2 189.2l.2 .1M183.3 184.4l.3 .3"/>
<path d="M183.5 189.6l.1 .2M185 188.5l1 .6M185.5 188.4l1 .6M186.6 189.6l.1 .3M187.2 189.4l.1 .3M196.9 183.8l.2 .3M197.1 185.2v1.7M140.2 204.1l.1 .3M140.2 211.5l.1 .3M140.2 218.8l.1 .3M140.4 205.4v1.6M140.4 212.8v1.6"/>
<path d="M147.4 212.6l1 .6M147.4 211.8l-.2 .1M148 212.2l1 .6M149.1 213.7l.1 .3M149.6 213.1l.3 .3M149.9 202.6l-.3 .1M152.7 200.4l.2 .1M153 200.7l.1 .3M155.6 208.4l.3 .1M156 208.7l.1 .3M161 204l.8 .5M162.3 201.3l.2 .1"/>
<path d="M162.4 205l.2 .2M162.6 201.6l.1 .3M162.9 203.8h-.2M163.4 200.7l1 .6M164.3 200.2l.9 .5M165.1 201.8l.1 .3M165.7 201.3v.3M140.4 220.1v1.6M168.7 237v6.4M21.4 258.1h96.5M29 254v38M53.1 246h7.8"/>
<path d="M54.4 254v38M62.7 246h1.7M66.2 246h7.7M67.1 254v38M67.9 241.2v3.5M67.9 245.6v.8M67.9 247.4v3.5M84.9 254v16.8M117.9 243.4h86.4M21.4 270.8h96.5M21.4 266.6h96.5M21.4 262.4h96.5"/>
<path d="M21.4 275.1h53.4M21.4 279.3h53.4M21.4 287.8h182.9M21.4 283.5h53.4M161.1 287.8v4.2M191.6 283.5h12.7"/>
</g>
<g fill="#000">
<circle cx="73.9" cy="51.9" r=".25"/>
<circle cx="74" cy="51.9" r=".25"/>
<circle cx="90.4" cy="51.9" r=".25"/>
<circle cx="90.5" cy="51.9" r=".25"/>
<circle cx="75" cy="64.3" r=".25"/>
<circle cx="75" cy="61.4" r=".25"/>
<circle cx="75.1" cy="61.4" r=".25"/>
<circle cx="75.1" cy="61.1" r=".25"/>
<circle cx="77.4" cy="78.9" r=".25"/>
<circle cx="77.4" cy="79" r=".25"/>
<circle cx="77.4" cy="78.8" r=".25"/>
<circle cx="77.5" cy="78.9" r=".25"/>
<circle cx="77.5" cy="78.8" r=".25"/>
<circle cx="77.6" cy="79" r=".25"/>
<circle cx="121" cy="77.1" r=".25"/>
<circle cx="121.2" cy="77.1" r=".25"/>
<circle cx="121.3" cy="60.1" r=".25"/>
<circle cx="121.3" cy="77.1" r=".25"/>
<circle cx="72.8" cy="122.2" r=".25"/>
<circle cx="79.5" cy="123.7" r=".25"/>
<circle cx="175.4" cy="178.1" r=".25"/>
<circle cx="175.7" cy="178.3" r=".25"/>
<circle cx="165.7" cy="192.6" r=".25"/>
<circle cx="165.8" cy="195.4" r=".25"/>
<circle cx="165.9" cy="193" r=".25"/>
<circle cx="171.4" cy="193.3" r=".25"/>
<circle cx="173.3" cy="189" r=".25"/>
<circle cx="173.3" cy="189.1" r=".25"/>
<circle cx="173.4" cy="188.9" r=".25"/>
<circle cx="197.7" cy="187" r=".25"/>
<circle cx="197.7" cy="186.9" r=".25"/>
<circle cx="167.7" cy="206.2" r=".25"/>
</g>
<path d="M80.3 51.9h61.3M139.9 51.9l.5 3.4h-1.1zM52.1 80.1h89.5" fill="none" stroke="#008080" stroke-width=".25"/>
<path d="M139.9 51.9l.5 3.4h-1.1z" fill="#008080"/>
<path d="M139.3 76.6h1.1l-.5 3.5z" fill="none" stroke="#008080" stroke-width=".25"/>
<path d="M139.3 76.6h1.1l-.5 3.5z" fill="#008080"/>
<path d="M139.9 51.9v28.2M80.3 127.7h59.6M80.4 120.7h59.5M138.1 127.7l.6 3.5h-1.2z" fill="none" stroke="#008080" stroke-width=".25"/>
<path d="M80.2 120.7h.2M80.2 127.7h.1" fill="none" stroke="#000" stroke-width=".51"/>
<path d="M138.1 127.7l.6 3.5h-1.2z" fill="#008080"/>
<path d="M137.5 117.2h1.2l-.6 3.5z" fill="none" stroke="#008080" stroke-width=".25"/>
<path d="M137.5 117.2h1.2l-.6 3.5z" fill="#008080"/>
<path d="M37 41.1v16.5M37 42.8l3.6-.6v1.2zM121.3 41.1v19M138.1 113.7v21" fill="none" stroke="#008080" stroke-width=".25"/>
<path d="M37 42.8l3.6-.6v1.2z" fill="#008080"/>
<path d="M117.8 42.2l3.5 .6-3.5 .6z" fill="none" stroke="#008080" stroke-width=".25"/>
<path d="M117.8 42.2l3.5 .6-3.5 .6z" fill="#008080"/>
<path d="M37 42.8h84.3" fill="none" stroke="#008080" stroke-width=".25"/>
<g fill="none" stroke="#e6e6e6" stroke-width=".21">
<path d="M7.1 282.1a2.02 2.02 0 0 1 3.1 .7l.1 .4h-.9a.9 .9 0 0 0-.8-.7 .9 .9 0 0 0-.9 .5l.1 .3 .5 .2a2.15 2.15 0 0 1 2.1 1.4 1.72 1.72 0 0 1-2.3 1.8l-.7-.2-.7-.7-.2-.8 1-.1a1.06 1.06 0 0 0 .9 1 1.06 1.06 0 0 0 1.1-.7 1.66 1.66 0 0 0-1.6-.8 1.37 1.37 0 0 1-.8-2.3zM11.8 282.3a2.46 2.46 0 0 1 3.1-.2 2.46 2.46 0 0 1 .8 3 2.4 2.4 0 0 1-3.1 1.5 2.4 2.4 0 0 1-1.5-3.1l.2-.5zM12.4 282.9a1.39 1.39 0 0 1 1.7-.3 1.39 1.39 0 0 1 .7 1.6 1.41 1.41 0 0 1-1.4 1.7 1.41 1.41 0 0 1-1.3-1.7l.1-.8zM16.6 281.8h1v4h2.4v.8h-3.4zM20.7 281.7h1v4.9h-1zM22.6 281.7h1.9a2.2 2.2 0 0 1 2.2 2.8 2.02 2.02 0 0 1-2.2 2.1h-1.9zM23.6 282.6a1.8 1.8 0 0 1 2 .5 2.09 2.09 0 0 1-.4 2.6l-1.6 .1zM29.5 281.7h3.6v.9h-2.7v1h2.5v.9h-2.5v1.3h2.7v.8h-3.6zM34 281.7h1.8a2.2 2.2 0 0 1 2.3 2.8 2.02 2.02 0 0 1-2.2 2.1h-1.9zM35 282.6a1.8 1.8 0 0 1 1.9 .5 2.09 2.09 0 0 1-.4 2.6l-1.5 .1zM39.4 282.3a2.33 2.33 0 0 1 3.8 .8l-1 .2a1.37 1.37 0 0 0-1.6-.7 1.37 1.37 0 0 0-.9 1.5 1.56 1.56 0 0 0 .8 1.6 1.56 1.56 0 0 0 1.8-.2v-.6h-1.2v-.9h2.2v2a2.65 2.65 0 0 1-3.1 .5 2.65 2.65 0 0 1-1.5-2.7l.3-1zM44.2 281.7h3.6v.9h-2.6v1h2.4v.9h-2.4v1.3h2.7v.8h-3.7z"/>
<path d="M52 281.7h1.1l1.9 4.9h-1l-.4-1.1h-2l-.4 1.1h-1.1zM52.6 282.9l.6 1.8h-1.3zM56 282.3a2.12 2.12 0 0 1 3.6 .8l-1 .2a1.24 1.24 0 0 0-1.6-.7 1.24 1.24 0 0 0-.7 1.6 1.28 1.28 0 0 0 .4 1.4 1.28 1.28 0 0 0 1.6 0l.4-.8 .9 .3a2.19 2.19 0 0 1-2.5 1.6 2.19 2.19 0 0 1-1.8-2.5l.1-.9zM61.9 281.7h1l2 4.9h-1.1l-.4-1.1h-2l-.4 1.1h-1.1zM62.4 282.9l.7 1.8h-1.4zM65.4 281.7h1.8a2.2 2.2 0 0 1 2.3 2.8 2.02 2.02 0 0 1-2.3 2.1h-1.8zM66.3 282.6a1.8 1.8 0 0 1 2 .5 2.09 2.09 0 0 1-.4 2.6l-1.6 .1zM70.3 281.7h3.6v.9h-2.7v1h2.5v.9h-2.5v1.3h2.8v.8h-3.7zM74.7 281.7h1.5l.9 3.4 .9-3.4h1.5v4.9h-.9l-.1-3.8-.9 3.8h-1l-.9-3.8-.1 3.8h-.9zM80.4 281.7h1v4.9h-1zM82.8 282.3a2.12 2.12 0 0 1 3.6 .8l-.9 .2a1.24 1.24 0 0 0-1.6-.7 1.24 1.24 0 0 0-.8 1.6 1.28 1.28 0 0 0 .5 1.4 1.28 1.28 0 0 0 1.5 0l.4-.8 .9 .3a2.19 2.19 0 0 1-2.5 1.6 2.19 2.19 0 0 1-1.7-2.5l.1-.9zM89.6 282.3a2.12 2.12 0 0 1 3.6 .8l-.9 .2a1.24 1.24 0 0 0-1.6-.7 1.24 1.24 0 0 0-.7 1.6 1.28 1.28 0 0 0 .4 1.4 1.28 1.28 0 0 0 1.5 0l.4-.8 1 .3a2.19 2.19 0 0 1-2.6 1.6 2.19 2.19 0 0 1-1.7-2.5l.1-.9z"/>
<path d="M94.6 282.3a2.46 2.46 0 0 1 3.1-.2 2.46 2.46 0 0 1 .8 3 2.4 2.4 0 0 1-3.1 1.5 2.4 2.4 0 0 1-1.4-3.1l.1-.5zM95.2 282.9a1.39 1.39 0 0 1 1.7-.3 1.39 1.39 0 0 1 .7 1.6 1.41 1.41 0 0 1-1.3 1.7 1.41 1.41 0 0 1-1.4-1.7l.1-.8zM99.4 281.7h1.6a1.61 1.61 0 0 1 2.1 1.5 1.62 1.62 0 0 1-2.1 1.6h-.6v1.8h-1zM100.4 282.6a1.62 1.62 0 0 1 1.7 .3 .7 .7 0 0 1-.1 .8 .7 .7 0 0 1-.7 .2h-.9zM103.4 281.7h1.1l1.2 2 1.1-2h1.2l-1.8 2.9v2h-1v-2z"/>
</g>
<text font-size="11.3" x="170.7" y="21.5">3D-Druck</text>
<text font-size="8.4" x="94.9" y="190.9">Druckorientierung:</text>
<g font-size="5.7">
<text x="33.8" y="9.2">1</text>
<text x="78.8" y="9.2">2</text>
<text x="128.8" y="9.2">3</text>
<text x="178.8" y="9.2">4</text>
<text x="17.4" y="28.4">A</text>
<text x="17.4" y="75.2">B</text>
<text x="17.4" y="125.2">C</text>
<text x="17.4" y="175.2">D</text>
<text x="17.4" y="225.2">E</text>
<text x="17.6" y="271.9">F</text>
</g>
<g font-size="5.6">
<text x="141.9" y="33.3">Der rechte untere hintere</text>
<text x="141.9" y="39.1">Querlenker ist eine Spiegelung von</text>
<text x="141.9" y="44.8">diesem.</text>
</g>
<g font-size="5.6" fill="#008080">
<text x="74.9" y="42">168,4</text>
<text x="139" y="69.3" transform="rotate(-90 139 69.3)">56,5</text>
<text x="137.3" y="125.3" transform="rotate(-90 137.3 125.3)">7</text>
<text x="137.1" y="242">1:2</text>
<text x="188.8" y="242.2">0,051 kg</text>
<text x="136.7" y="248.8">Polykarbonat</text>
<text x="143.8" y="262.4">A-Arm_unten_hinten</text>
<text x="151.4" y="267.6">Aufhängung</text>
<text x="155.3" y="272.9">Athena</text>
<text x="201.2" y="281.3">1</text>
<text x="153.8" y="284.6">9</text>
<text x="194.2" y="287.4">1</text>
</g>
<text font-size="5.5" x="81.2" y="281.5">HTBLuVA-Salzburg</text>
<g font-size="4.1">
<text x="22.3" y="240.2">(Verwendungsbereich)</text>
<text x="75.7" y="240.4">(Zul.Abw.)</text>
<text x="101.1" y="240.4">(Oberfläche)</text>
<text x="118.8" y="241.4">Maßstab</text>
<text x="118.8" y="246.7">(Werkstoff)</text>
<text x="84.9" y="257.3">Datum</text>
<text x="106.2" y="257.3">Name</text>
<text x="118.8" y="257.3">(Benennung)</text>
<text x="74.8" y="261.5">Bearb.</text>
<text x="74.8" y="265.7">Gepr.</text>
<text x="74.8" y="270">Norm</text>
<text x="118.8" y="278.4">(Zeichnungsnummer)</text>
<text x="191.6" y="278.4">Blatt</text>
<text x="201.8" y="286.9">Bl.</text>
<text x="21.6" y="291.1">Zust.</text>
<text x="29.2" y="291.1">Änderung</text>
<text x="54.6" y="291.1">Datum</text>
<text x="67.3" y="291.1">Name</text>
<text x="75.7" y="291.1">(Urspr.)</text>
<text x="118.8" y="291.1">(Ers.f.:)</text>
<text x="162" y="291.1">(Ers.d.:)</text>
</g>
<g font-size="4" fill="#008080">
<text x="86.2" y="261.5">02.04.24</text>
<text x="100.8" y="261.7">MR</text>
</g>
<text font-size="4" x="80.7" y="286">Elektrotechnik ARX &amp; EMB</text>
</svg>
